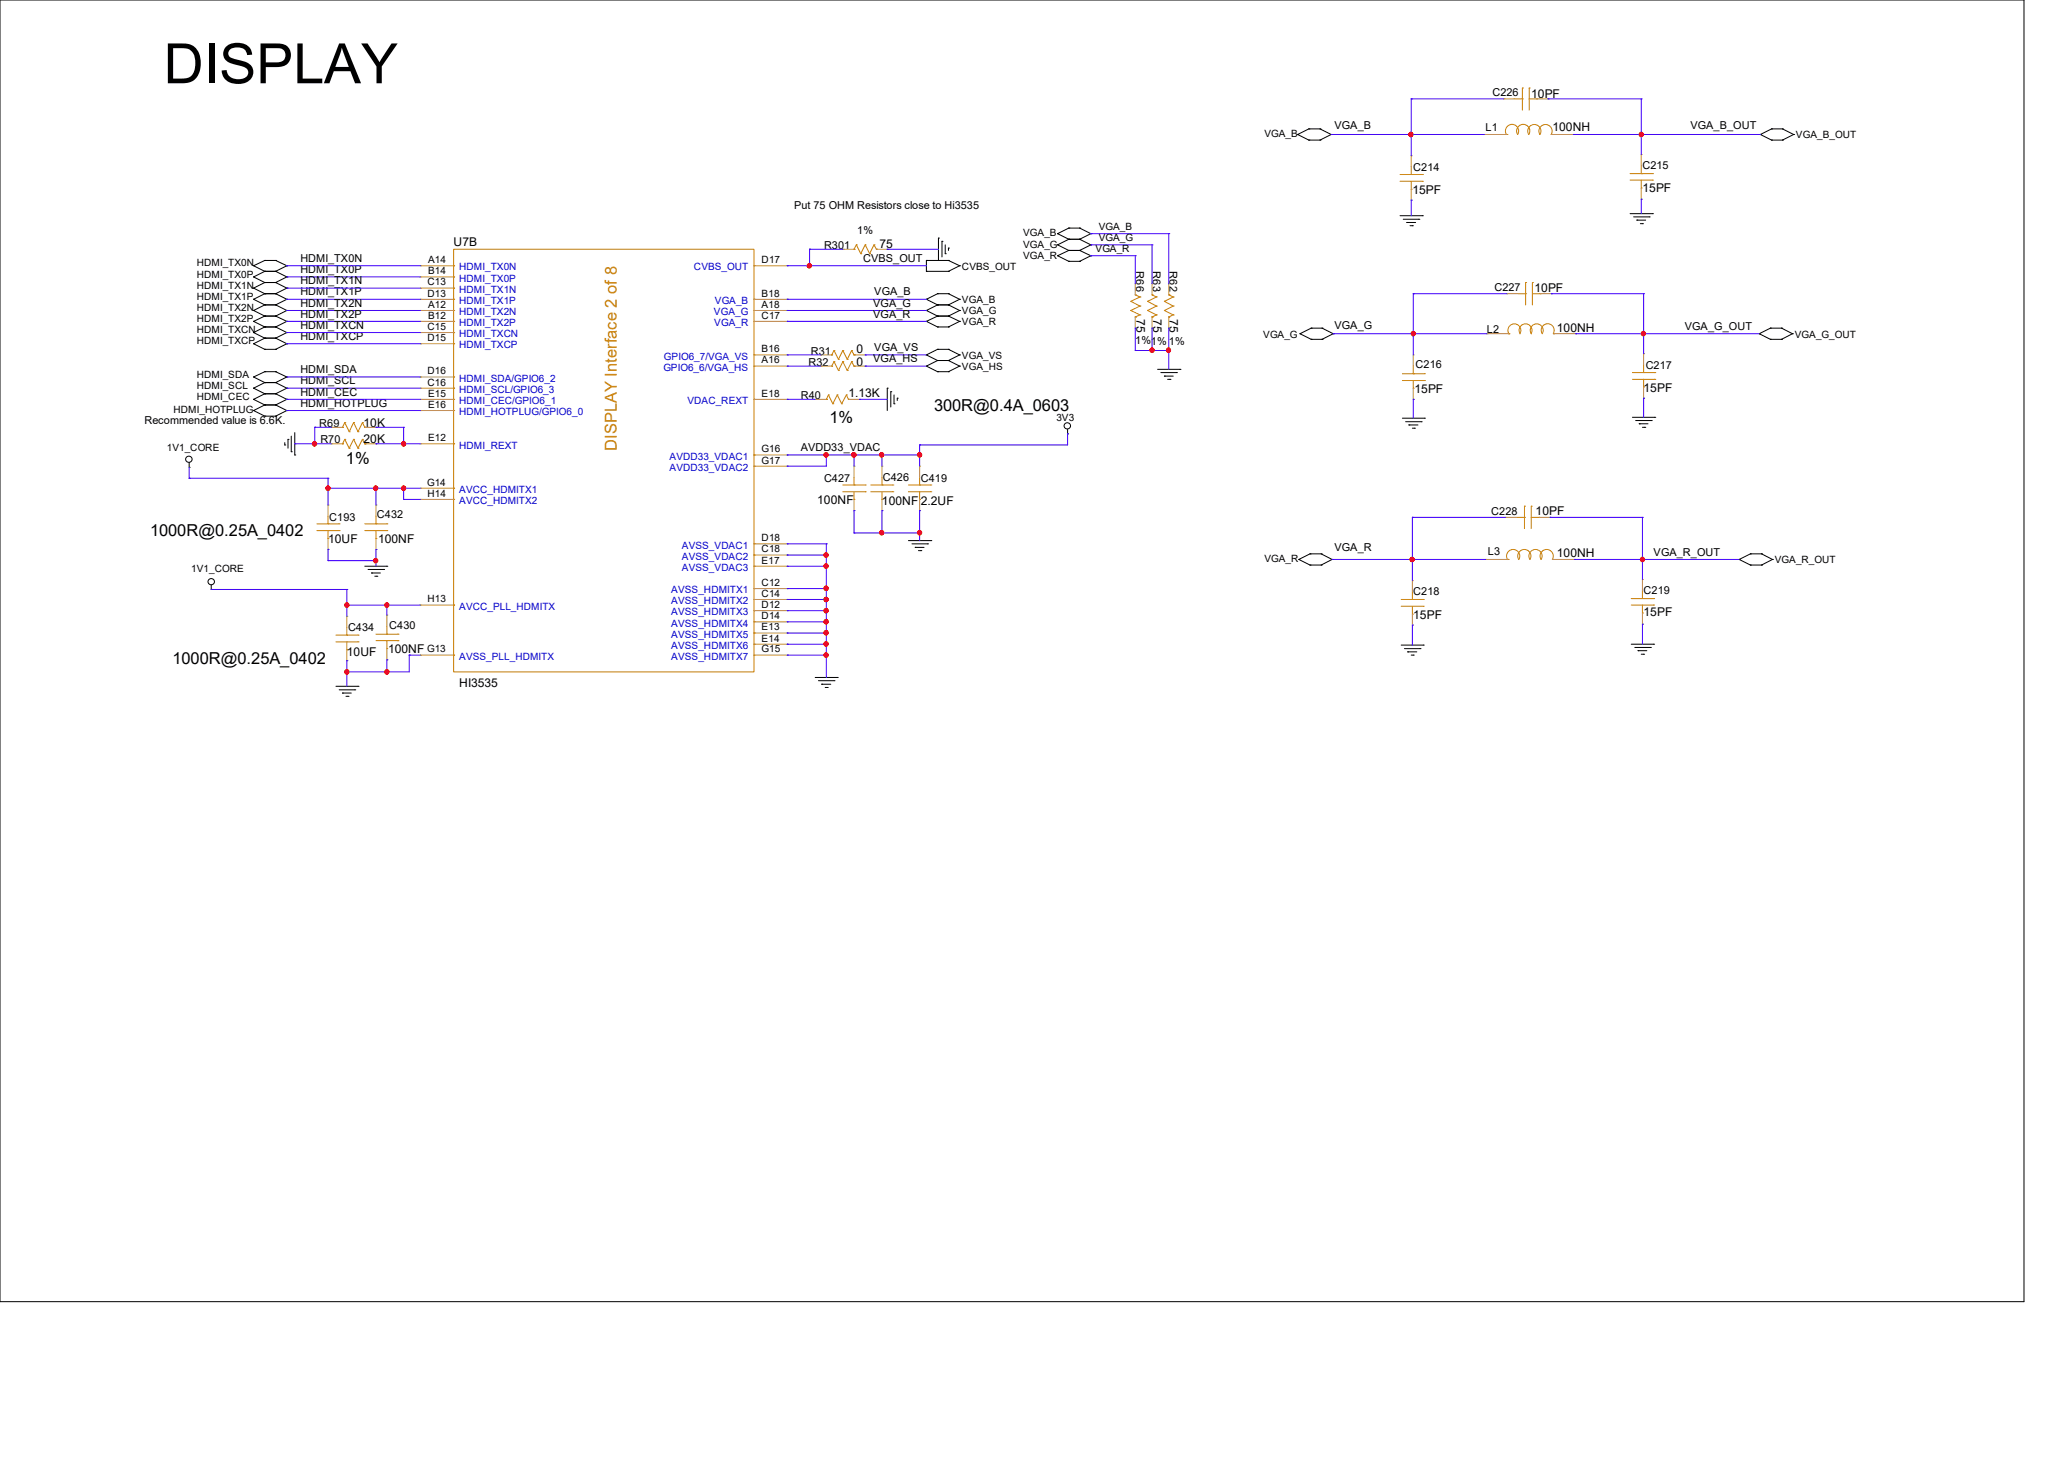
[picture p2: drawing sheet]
<svg xmlns="http://www.w3.org/2000/svg" width="297mm" height="210mm" viewBox="0 0 297 210" stroke-linecap="round" stroke-linejoin="round" font-family="sans-serif">
<g fill="none" stroke="#000" stroke-width=".14">
<path d="M0 0h291.3v187.2h-291.3zM186.7 19.3h.1M186.7 19.3l1.6 .9M188.3 18.5h.1M188.3 18.5h1.6M188.3 18.5l-1.6 .8M189.9 18.5h.1M189.9 18.5l1.7 .8M191.6 19.3h.1M191.6 19.3l-1.7 .9M253.3 19.3h.1M253.3 19.3l1.6 .9"/>
<path d="M254.9 18.5h.1M254.9 18.5l-1.6 .8M254.9 18.5h1.6M256.5 18.5h.1M256.5 18.5l1.6 .8M258.1 19.3h.1M258.1 19.3l-1.6 .9M36.5 38.2h.1M36.5 39.8h.1M36.5 38.2l1.6 .8M36.5 39.8l1.6 .8M38.1 37.5h.1"/>
<path d="M38.1 39h.1M38.1 37.5l-1.6 .7M38.1 37.5h1.6M38.1 39h1.6M38.1 39l-1.6 .8M39.7 37.5h.1M39.7 39h.1M39.7 37.5l1.6 .7M39.7 39l1.6 .8M41.3 38.2h.1M41.3 39.8h.1M41.3 38.2l-1.6 .8"/>
<path d="M41.3 39.8l-1.6 .8M133.3 39h.1M133.3 37.5h.1M133.3 37.5h3.2M133.3 39h3.2M133.3 37.5v1.5M135 34.2h.1M135 34.2v3.3M135.6 34.7h.1M135.6 34.7v2.3M136 36.5h.1M136 35.2v1.3"/>
<path d="M136.5 37.5h.1M136.5 39h.1M136.5 35.7h.1M136.5 37.5l1.6 .7M136.5 35.7v.3M138.1 38.2h.1M138.1 38.2l-1.6 .8M152.2 33.6h.1M152.2 35.2h.1M152.2 36.8h.1M152.2 33.6l1.6 .8M152.2 35.2l1.6 .8"/>
<path d="M152.2 36.8l1.6 .8M153.8 32.8h.1M153.8 34.4h.1M153.8 36h.1M153.8 37.6h.1M153.8 32.8l-1.6 .8M153.8 32.8h1.6M153.8 34.4h1.6M153.8 34.4l-1.6 .8M153.8 36h1.6M153.8 36l-1.6 .8M153.8 37.6h1.6"/>
<path d="M155.4 32.8h.1M155.4 34.4h.1M155.4 36h.1M155.4 37.6h.1M155.4 32.8l1.6 .8M155.4 34.4l1.6 .8M155.4 36l1.6 .8M157 33.6h.1M157 35.2h.1M157 36.8h.1M157 33.6l-1.6 .8M157 35.2l-1.6 .8"/>
<path d="M157 36.8l-1.6 .8M188.3 20.2h.1M188.3 20.2h1.6M189.9 20.2h.1M201.5 31h3.2M201.9 31.5h2.3M202.4 32h.1M202.4 32h1.3M202.9 32.5h.3M203.2 32.5h.1M204.2 31.5h.1M204.7 31h.1"/>
<path d="M234.6 30.7h3.2M235.1 31.2h2.2M235.5 31.7h.1M235.5 31.7h1.3M236.1 32.2h.2M236.3 32.2h.1M237.3 31.2h.1M237.8 30.7h.1M254.9 20.2h.1M254.9 20.2h1.6M256.5 20.2h.1M36.5 41.4h.1"/>
<path d="M36.5 43.1h.1M36.5 44.7h.1M36.5 46.2h.1M36.5 47.8h.1M36.5 49.4h.1M36.5 54.2h.1M36.5 55.8h.1M36.5 57.4h.1M36.5 59.1h.1M36.5 41.4l1.6 .8M36.5 43.1l1.6 .8M36.5 44.7l1.6 .8"/>
<path d="M36.5 46.2l1.6 .8M36.5 47.8l1.6 .8M36.5 49.4l1.6 .8M36.5 54.2l1.6 .8M36.5 55.8l1.6 .8M36.5 57.4l1.6 .9M36.5 59.1l1.6 .8M38.1 40.6h.1M38.1 42.2h.1M38.1 43.9h.1M38.1 45.5h.1M38.1 47h.1"/>
<path d="M38.1 48.6h.1M38.1 50.2h.1M38.1 53.5h.1M38.1 55h.1M38.1 56.6h.1M38.1 58.3h.1M38.1 59.9h.1M38.1 40.6h1.6M38.1 40.6l-1.6 .8M38.1 42.2h1.6M38.1 42.2l-1.6 .9M38.1 43.9h1.6"/>
<path d="M38.1 43.9l-1.6 .8M38.1 45.5h1.6M38.1 45.5l-1.6 .7M38.1 47h1.6M38.1 47l-1.6 .8M38.1 48.6h1.6M38.1 48.6l-1.6 .8M38.1 50.2h1.6M38.1 53.5l-1.6 .7M38.1 53.5h1.6M38.1 55h1.6M38.1 55l-1.6 .8"/>
<path d="M38.1 56.6h1.6M38.1 56.6l-1.6 .8M38.1 58.3h1.6M38.1 58.3l-1.6 .8M38.1 59.9h1.6M39.7 40.6h.1M39.7 42.2h.1M39.7 43.9h.1M39.7 45.5h.1M39.7 47h.1M39.7 48.6h.1M39.7 50.2h.1"/>
<path d="M39.7 53.5h.1M39.7 55h.1M39.7 56.6h.1M39.7 58.3h.1M39.7 59.9h.1M39.7 40.6l1.6 .8M39.7 42.2l1.6 .9M39.7 43.9l1.6 .8M39.7 45.5l1.6 .7M39.7 47l1.6 .8M39.7 48.6l1.6 .8M39.7 53.5l1.6 .7"/>
<path d="M39.7 55l1.6 .8M39.7 56.6l1.6 .8M39.7 58.3l1.6 .8M41.3 41.4h.1M41.3 43.1h.1M41.3 44.7h.1M41.3 46.2h.1M41.3 47.8h.1M41.3 49.4h.1M41.3 54.2h.1M41.3 55.8h.1M41.3 57.4h.1"/>
<path d="M41.3 59.1h.1M41.3 41.4l-1.6 .8M41.3 43.1l-1.6 .8M41.3 44.7l-1.6 .8M41.3 46.2l-1.6 .8M41.3 47.8l-1.6 .8M41.3 49.4l-1.6 .8M41.3 54.2l-1.6 .8M41.3 55.8l-1.6 .8M41.3 57.4l-1.6 .9M41.3 59.1l-1.6 .8M127.7 55.8h.1"/>
<path d="M127.7 55.8v3.3M128.2 56.3h.1M128.2 56.3v2.2M128.7 58.1h.1M128.7 56.8v1.3M129.1 57.3h.1M129.1 57.3v.3M133.3 43.1h.1M133.3 44.7h.1M133.3 46.2h.1M133.3 51.1h.1M133.3 52.7h.1"/>
<path d="M133.3 43.1l1.6 .8M133.3 44.7l1.6 .8M133.3 46.2l1.6 .8M133.3 51.1l1.6 .8M133.3 52.7l1.6 .8M134.9 42.2h.1M134.9 43.9h.1M134.9 45.5h.1M134.9 47h.1M134.9 50.2h.1M134.9 51.9h.1M134.9 53.5h.1"/>
<path d="M134.9 42.2h1.6M134.9 43.9h1.6M134.9 45.5h1.6M134.9 47h1.6M134.9 50.2h1.6M134.9 53.5h1.6M134.9 42.2l-1.6 .9M134.9 43.9l-1.6 .8M134.9 45.5l-1.6 .7M134.9 50.2l-1.6 .9M134.9 51.9h1.6M134.9 51.9l-1.6 .8"/>
<path d="M136.5 42.2h.1M136.5 43.9h.1M136.5 45.5h.1M136.5 47h.1M136.5 50.2h.1M136.5 51.9h.1M136.5 53.5h.1M136.5 42.2l1.6 .9M136.5 43.9l1.6 .8M136.5 45.5l1.6 .7M136.5 50.2l1.6 .9M136.5 51.9l1.6 .8"/>
<path d="M138.1 43.1h.1M138.1 44.7h.1M138.1 46.2h.1M138.1 51.1h.1M138.1 52.7h.1M138.1 43.1l-1.6 .8M138.1 46.2l-1.6 .8M138.1 44.7l-1.6 .8M138.1 51.1l-1.6 .8M138.1 52.7l-1.6 .8M166.6 53.1h3.2M167 53.6h2.3"/>
<path d="M167.6 54.1h.1M167.6 54.1h1.2M168 54.6h.4M168.4 54.6h.1M169.3 53.6h.1M169.8 53.1h.1M187.1 48h.1M187.1 48l1.6 .8M188.7 47.2h.1M188.7 48.8h.1M188.7 47.2h1.5M188.7 48.8h1.5"/>
<path d="M188.7 47.2l-1.6 .8M190.2 47.2h.1M190.2 48.8h.1M190.2 47.2l1.7 .8M191.9 48h.1M191.9 48l-1.7 .8M253.2 48h.1M253.2 48l1.6 .8M254.8 47.2h.1M254.8 48.8h.1M254.8 47.2l-1.6 .8M254.8 47.2h1.6"/>
<path d="M254.8 48.8h1.6M256.4 47.2h.1M256.4 48.8h.1M256.4 47.2l1.5 .8M257.9 48h.1M257.9 48l-1.5 .8M27.2 67.2h.1M27.2 66.5v.7M41 64h.1M41 63.7v.3M41.4 63.2h.1M41.4 63.2v1.3"/>
<path d="M41.9 65h.1M41.9 62.7v2.3M42.4 65.4h.1M42.4 62.2v3.2M130.7 77.8h3.2M131.2 78.2h2.3M131.7 78.7h.1M131.7 78.7h1.3M132.2 79.2h.3M132.5 79.2h.1M133.5 78.2h.1M133.9 77.8h.1"/>
<path d="M153.6 62.4h.1M153.6 61.8v.6M188.5 79.7h.1M188.5 79.7h1.6M188.5 79.7l-1.6 .8M190.1 79.7h.1M190.1 79.7l1.6 .8M201.8 60.2h3.2M202.3 60.7h2.2M202.7 61.1h.1M202.7 61.1h1.3M203.2 61.6h.3"/>
<path d="M203.5 61.6h.1M204.5 60.7h.1M205 60.2h.1M234.9 60h3.2M235.4 60.5h2.2M235.9 61h.1M235.9 61h1.3M236.3 61.5h.4M236.7 61.5h.1M237.6 60.5h.1M238.1 60h.1M251.9 79.7h.1"/>
<path d="M251.9 79.7l-1.6 .8M251.9 79.7h1.6M253.5 79.7h.1M253.5 79.7l1.6 .8M30.4 84.8h.1M30.4 84.2v.6M48.3 98.7h3.2M48.8 99.2h2.3M49.3 99.7h.1M49.3 99.7h1.2M51.1 99.2h.1M51.5 98.7h.1"/>
<path d="M52.5 81.4h3.2M53 81.9h2.2M53.5 82.4h.1M53.5 82.4h1.2M53.9 82.9h.3M54.2 82.9h.1M55.2 81.9h.1M55.7 81.4h.1M117.3 97.5h3.2M117.8 97.9h2.2M118.2 98.4h.1M118.2 98.4h1.3"/>
<path d="M118.7 98.9h.3M119 98.9h.1M120 97.9h.1M120.5 97.5h.1M186.9 80.5h.1M186.9 80.5l1.6 .8M188.5 81.3h.1M188.5 81.3h1.6M190.1 81.3h.1M191.7 80.5h.1M191.7 80.5l-1.6 .8M201.6 92.8h3.2"/>
<path d="M202.1 93.3h2.2M202.6 93.8h.1M202.6 93.8h1.3M203.1 94.2h.3M203.4 94.2h.1M204.3 93.3h.1M204.8 92.8h.1M234.7 92.7h3.3M235.2 93.1h2.3M235.7 93.6h.1M235.7 93.6h1.3M236.2 94.1h.3"/>
<path d="M236.5 94.1h.1M237.5 93.1h.1M238 92.7h.1M250.3 80.5h.1M250.3 80.5l1.6 .8M251.9 81.3h.1M251.9 81.3h1.6M253.5 81.3h.1M255.1 80.5h.1M255.1 80.5l-1.6 .8M49.8 100.2h.3M50.1 100.2h.1"/>
<circle cx="27.2" cy="66.1" r=".46"/>
<circle cx="153.6" cy="61.3" r=".46"/>
<circle cx="30.4" cy="83.7" r=".46"/>
</g>
<g fill="none" stroke="#cc8006" stroke-width=".14">
<path d="M216.8 19.3h.1M217.9 14.2h1.2M218.4 19.3a.95 .95 0 0 0-.8-1.4 .95 .95 0 0 0-.8 1.4M219.1 14.2h.1M219.1 12.7h.1M219.1 12.7v3.1M220 19.3a.95 .95 0 0 0-.8-1.4 .95 .95 0 0 0-.8 1.4M220 12.7h.1M220 14.2h1.1M220 12.7v3.1M221.1 14.2h.1M223.2 19.3a.95 .95 0 0 0-.8-1.4 .95 .95 0 0 0-.8 1.5 .95 .95 0 0 0-.8-1.5 .95 .95 0 0 0-.8 1.5"/>
<path d="M223.2 19.3h.1M65.3 35.9h43.2v60.7h-43.2zM65.3 38.2h.1M65.3 39.8h.1M108.5 38.2h.1M122.9 35.9h.1M123.2 35.2h.1M123.2 35.2l.7 1.3M123.2 35.2l-.3 .7M123.9 36.5h.1M124.5 35.2h.1M124.5 35.2l.6 1.3"/>
<path d="M124.5 35.2l-.6 1.3M125.1 36.5h.1M125.8 35.2h.1M125.8 35.2l-.7 1.3M125.8 35.2l.3 .7M126.1 35.9h.1M201.5 26.1h3.2M201.5 25.1h3.2M203.1 27.2h.1M203.1 25.1h.1M203.1 24v1.1M203.1 26.1v1.1"/>
<path d="M204.7 26.1h.1M204.7 25.1h.1M234.6 25.9h3.2M234.6 25h3.2M236.2 27.1h.1M236.2 25h.1M236.2 23.8v1.2M236.2 25.9v1.2M237.8 25.9h.1M237.8 25h.1M65.3 47.8h.1M65.3 55.8h.1"/>
<path d="M65.3 54.2h.1M65.3 57.4h.1M65.3 59.1h.1M65.3 41.4h.1M65.3 43.1h.1M65.3 49.4h.1M65.3 44.7h.1M65.3 46.2h.1M108.5 52.7h.1M108.5 43.1h.1M108.5 51.1h.1M108.5 57.4h.1"/>
<path d="M108.5 46.2h.1M108.5 44.7h.1M118.9 57.4h.1M119.2 56.8h.1M119.2 56.8l.6 1.3M119.2 56.8l-.3 .6M119.7 52.7h.1M119.7 51.1h.1M119.8 58.1h.1M120 52h.1M120 50.4h.1M120 52l.6 1.3"/>
<path d="M120 52l-.3 .7M120 50.4l.6 1.3M120 50.4l-.3 .7M120.5 56.8h.1M120.5 56.8l.6 1.3M120.5 56.8l-.7 1.3M120.6 53.3h.1M120.6 51.7h.1M121.1 58.1h.1M121.3 52h.1M121.3 50.4h.1M121.3 52l.6 1.3"/>
<path d="M121.3 52l-.7 1.3M121.3 50.4l.6 1.3M121.3 50.4l-.7 1.3M121.8 56.8h.1M121.8 56.8l-.7 1.3M121.8 56.8l.3 .6M121.9 53.3h.1M121.9 51.7h.1M122.1 57.4h.1M122.6 52h.1M122.6 50.4h.1M122.6 52l-.7 1.3"/>
<path d="M122.6 52l.3 .7M122.6 50.4l-.7 1.3M122.6 50.4l.3 .7M122.9 52.7h.1M122.9 51.1h.1M162.7 44.7h.1M162.7 43.3h.1M162.7 43.3l1.3 .7M162.7 44.7l1.3 .6M163.4 45.6h.1M163.4 42.4h.1M163.4 42.4l.6 .3"/>
<path d="M164 42.7h.1M164 44h.1M164 45.3h.1M164 44l-1.3 .7M164 42.7l-1.3 .6M164 45.3l-.6 .3M165.1 44.7h.1M165.1 43.3h.1M165.1 43.3l1.3 .7M165.1 44.7l1.3 .6M165.8 45.6h.1M165.8 42.4h.1"/>
<path d="M165.8 42.4l.6 .3M166.4 42.7h.1M166.4 44h.1M166.4 45.3h.1M166.4 44l-1.3 .7M166.4 42.7l-1.3 .6M166.4 45.3l-.6 .3M167.6 44.7h.1M167.6 43.3h.1M167.6 43.3l1.2 .7M167.6 44.7l1.2 .6M168.2 45.6h.1"/>
<path d="M168.2 42.4h.1M168.2 42.4l.6 .3M168.8 42.7h.1M168.8 44h.1M168.8 45.3h.1M168.8 44l-1.2 .7M168.8 42.7l-1.2 .6M168.8 45.3l-.6 .3M201.8 54.7h3.2M201.8 53.8h3.2M203.4 55.8h.1M203.4 53.8h.1"/>
<path d="M203.4 52.7v1.1M203.4 54.7v1.1M205 54.7h.1M205 53.8h.1M217.1 48h.1M218.4 42.2h1.1M218.7 48a.93 .93 0 0 0-.8-1.4 .93 .93 0 0 0-.8 1.4M219.5 42.2h.1M219.5 40.6h.1M219.5 40.6v3.3M220.3 48a.93 .93 0 0 0-.8-1.4 .93 .93 0 0 0-.7 1.4M220.5 40.6h.1"/>
<path d="M220.5 42.2h1.1M220.5 40.6v3.3M221.6 42.2h.1M221.9 48a.93 .93 0 0 0-.8-1.4 .93 .93 0 0 0-.7 1.4M223.5 48a.93 .93 0 0 0-.8-1.4 .93 .93 0 0 0-.8 1.4M223.6 48h.1M234.9 54.6h3.2M234.9 53.6h3.2M236.5 55.7h.1M236.5 53.6h.1M236.5 52.5v1.1M236.5 54.6v1.1"/>
<path d="M238.1 54.6h.1M238.1 53.6h.1M45.6 76.3h3.2M45.6 75.4h3.2M47.2 77.5h.1M47.2 75.4h.1M47.2 74.3v1.1M47.2 76.3v1.2M48.8 76.3h.1M48.8 75.4h.1M49.3 63.8h.1M49.3 61.5h.1"/>
<path d="M49.6 63.2h.1M49.6 60.8h.1M49.6 63.2l.6 1.3M49.6 63.2l-.3 .6M49.6 60.8l.6 1.3M49.6 60.8l-.3 .7M50.2 64.5h.1M50.2 62.1h.1M50.9 63.2h.1M50.9 60.8h.1M50.9 63.2l.6 1.3M50.9 63.2l-.7 1.3"/>
<path d="M50.9 60.8l.6 1.3M50.9 60.8l-.7 1.3M51.5 64.5h.1M51.5 62.1h.1M52.2 63.2h.1M52.2 60.8h.1M52.2 63.2l-.7 1.3M52.2 63.2l.3 .6M52.2 60.8l-.7 1.3M52.2 60.8l.3 .7M52.5 63.8h.1M52.5 61.5h.1"/>
<path d="M52.5 76.3h3.2M52.5 75.4h3.2M54.1 77.5h.1M54.1 75.4h.1M54.1 74.3v1.1M54.1 76.3v1.2M55.7 76.3h.1M55.7 75.4h.1M65.3 71.8h.1M65.3 63.8h.1M65.3 70.2h.1M108.5 65.4h.1"/>
<path d="M108.5 67.1h.1M108.5 79.8h.1M108.5 78.2h.1M121.3 70.7h3.2M121.3 69.8h3.2M122.9 71.8h.1M122.9 69.8h.1M122.9 68.7v1.1M122.9 70.7v1.1M124.5 70.7h.1M124.5 69.8h.1M125.3 70.7h3.2"/>
<path d="M125.3 69.8h3.2M126.9 71.8h.1M126.9 69.8h.1M126.9 68.7v1.1M126.9 70.7v1.1M128.5 70.7h.1M128.5 69.8h.1M130.7 70.7h3.2M130.7 69.8h3.2M132.3 71.8h.1M132.3 69.8h.1M132.3 68.7v1.1"/>
<path d="M132.3 70.7v1.1M133.9 70.7h.1M133.9 69.8h.1M218.3 74.4h1.1M219.4 74.4h.1M219.4 72.8h.1M219.4 72.8v3.2M220.3 72.8h.1M220.3 74.4h1.2M220.3 72.8v3.2M221.5 74.4h.1M48.3 92.3h3.2"/>
<path d="M48.3 91.4h3.2M49.9 93.5h.1M49.9 91.4h.1M49.9 90.3v1.1M49.9 92.3v1.2M51.5 92.3h.1M51.5 91.4h.1M54.1 92.2h3.2M54.1 91.2h3.2M55.7 93.3h.1M55.7 91.2h.1M55.7 90.1v1.1"/>
<path d="M55.7 92.2v1.1M57.3 92.2h.1M57.3 91.2h.1M65.3 87h.1M65.3 94.2h.1M108.5 81.4h.1M108.5 92.7h.1M108.5 91.1h.1M108.5 94.2h.1M108.5 89.5h.1M108.5 87.8h.1M108.5 86.2h.1"/>
<path d="M108.5 84.7h.1M201.6 87.2h3.2M201.6 86.2h3.2M203.2 88.3h.1M203.2 86.2h.1M203.2 85.1v1.1M203.2 87.2v1.1M204.8 87.2h.1M204.8 86.2h.1M217 80.5h.1M221.8 80.5a.94 .94 0 0 0-.8-1.5 .94 .94 0 0 0-.8 1.5 .94 .94 0 0 0-.8-1.5 .94 .94 0 0 0-.8 1.5 .95 .95 0 0 0-.9-1.5 .95 .95 0 0 0-.8 1.5M223.4 80.5a.95 .95 0 0 0-.8-1.5 .95 .95 0 0 0-.8 1.5"/>
<path d="M223.4 80.5h.1M234.7 87h3.3M234.7 86.1h3.3M236.3 88.2h.1M236.3 86.1h.1M236.3 85v1.1M236.3 87v1.2M238 87h.1M238 86.1h.1"/>
</g>
<g fill="none" stroke="#a84" stroke-width=".14">
<path d="M213.6 19.3h.1M213.6 19.3h3.2M216.4 14.2h.1M216.4 14.2h1.5M221.1 14.2h1.7M222.8 14.2h.1M223.2 19.3h3.2M226.4 19.3h.1M60.5 38.2h.1M60.5 39.8h.1M60.5 38.2h4.8M60.5 39.8h4.8"/>
<path d="M108.5 38.2h4.8M113.3 38.2h.1M121.3 35.9h.1M121.3 35.9h1.6M126.1 35.9h1.6M127.7 35.9h.1M203.1 22.4h.1M203.1 28.8h.1M203.1 22.4v1.6M203.1 27.2v1.6M236.2 22.2h.1M236.2 28.7h.1"/>
<path d="M236.2 22.2v1.6M236.2 27.1v1.6M60.5 47.8h.1M60.5 55.8h.1M60.5 54.2h.1M60.5 57.4h.1M60.5 59.1h.1M60.5 41.4h.1M60.5 43.1h.1M60.5 49.4h.1M60.5 44.7h.1M60.5 46.2h.1"/>
<path d="M60.5 57.4h4.8M60.5 43.1h4.8M60.5 47.8h4.8M60.5 55.8h4.8M60.5 54.2h4.8M60.5 59.1h4.8M60.5 46.2h4.8M60.5 44.7h4.8M60.5 41.4h4.8M60.5 49.4h4.8M108.5 57.4h4.8M108.5 52.7h4.8"/>
<path d="M108.5 51.1h4.8M108.5 43.1h4.8M108.5 46.2h4.8M108.5 44.7h4.8M113.3 52.7h.1M113.3 43.1h.1M113.3 51.1h.1M113.3 57.4h.1M113.3 46.2h.1M113.3 44.7h.1M117.3 57.4h.1M117.3 57.4h1.6"/>
<path d="M118.1 52.7h.1M118.1 51.1h.1M118.1 52.7h1.6M118.1 51.1h1.6M122.1 57.4h1.6M122.9 52.7h1.6M122.9 51.1h1.6M123.7 57.4h.1M124.5 52.7h.1M124.5 51.1h.1M163.4 40.8h.1M163.4 47.2h.1"/>
<path d="M163.4 40.8v1.6M163.4 45.6v1.6M165.8 40.8h.1M165.8 47.2h.1M165.8 40.8v1.6M165.8 45.6v1.6M168.2 40.8h.1M168.2 47.2h.1M168.2 40.8v1.6M168.2 45.6v1.6M203.4 51.1h.1M203.4 57.4h.1"/>
<path d="M203.4 51.1v1.6M203.4 55.8v1.6M214 48h.1M214 48h3.1M216.8 42.2h.1M216.8 42.2h1.6M221.6 42.2h1.6M223.2 42.2h.1M223.6 48h3.1M226.7 48h.1M236.5 50.9h.1M236.5 57.3h.1"/>
<path d="M236.5 50.9v1.6M236.5 55.7v1.6M47.2 72.6h.1M47.2 79h.1M47.2 72.6v1.7M47.2 77.5v1.5M47.7 63.8h.1M47.7 61.5h.1M47.7 63.8h1.6M47.7 61.5h1.6M52.5 63.8h1.6M52.5 61.5h1.6"/>
<path d="M54.1 72.6h.1M54.1 79h.1M54.1 63.8h.1M54.1 61.5h.1M54.1 72.6v1.7M54.1 77.5v1.5M60.5 71.8h.1M60.5 63.8h.1M60.5 70.2h.1M60.5 63.8h4.8M60.5 71.8h4.8M60.5 70.2h4.8"/>
<path d="M108.5 65.4h4.8M108.5 67.1h4.8M108.5 79.8h4.8M108.5 78.2h4.8M113.3 65.4h.1M113.3 67.1h.1M113.3 79.8h.1M113.3 78.2h.1M122.9 67.1h.1M122.9 73.4h.1M122.9 67.1v1.6M122.9 71.8v1.6"/>
<path d="M126.9 67.1h.1M126.9 73.4h.1M126.9 67.1v1.6M126.9 71.8v1.6M132.3 67.1h.1M132.3 73.4h.1M132.3 67.1v1.6M132.3 71.8v1.6M216.7 74.4h.1M216.7 74.4h1.6M221.5 74.4h1.6M223.1 74.4h.1"/>
<path d="M49.9 88.6h.1M49.9 95h.1M49.9 88.6v1.7M49.9 93.5v1.5M55.7 88.5h.1M55.7 94.9h.1M55.7 88.5v1.6M55.7 93.3v1.6M60.5 87h.1M60.5 94.2h.1M60.5 87h4.8M60.5 94.2h4.8"/>
<path d="M108.5 94.2h4.8M108.5 81.4h4.8M108.5 92.7h4.8M108.5 91.1h4.8M108.5 89.5h4.8M108.5 87.8h4.8M108.5 86.2h4.8M108.5 84.7h4.8M113.3 81.4h.1M113.3 92.7h.1M113.3 91.1h.1M113.3 94.2h.1"/>
<path d="M113.3 89.5h.1M113.3 87.8h.1M113.3 86.2h.1M113.3 84.7h.1M203.2 83.5h.1M203.2 89.9h.1M203.2 83.5v1.6M203.2 88.3v1.6M213.8 80.5h.1M213.8 80.5h3.2M223.4 80.5h3.2M226.6 80.5h.1"/>
<path d="M236.3 83.4h.1M236.3 89.8h.1M236.3 83.4v1.6M236.3 88.2v1.6"/>
</g>
<g fill="none" stroke="#4200ff" stroke-width=".14">
<path d="M191.6 19.3h.1M191.6 19.3h22M203.1 19.3h.1M203.1 14.2h.1M203.1 14.2v8.2M203.1 14.2h13.3M222.8 14.2h.1M222.8 14.2h13.4M226.4 19.3h.1M226.4 19.3h26.9M236.2 19.3h.1M236.2 14.2h.1"/>
<path d="M236.2 14.2v8M41.3 39.8h.1M41.3 38.2h.1M41.3 38.2h19.2M41.3 39.8h19.2M113.3 38.2h.1M113.3 38.2h20M116.5 38.2h.1M116.5 35.9h.1M116.5 35.9v2.3M116.5 35.9h4.8M127.7 35.9h.1"/>
<path d="M127.7 35.9h7.3M157 33.6h.1M157 35.2h.1M157 36.8h.1M157 33.6h11.2M157 35.2h8.8M157 36.8h6.4M163.4 36.8h.1M163.4 36.8v4M165.8 35.2h.1M165.8 35.2v5.6M168.2 33.6h.1"/>
<path d="M168.2 33.6v7.2M203.1 28.8h.1M203.1 28.8v2.2M236.2 28.7h.1M236.2 28.7v2M41.3 55.8h.1M41.3 59.1h.1M41.3 57.4h.1M41.3 43.1h.1M41.3 49.4h.1M41.3 54.2h.1M41.3 41.4h.1"/>
<path d="M41.3 44.7h.1M41.3 46.2h.1M41.3 47.8h.1M41.3 57.4h19.2M41.3 43.1h19.2M41.3 44.7h19.2M41.3 46.2h19.2M41.3 55.8h19.2M41.3 59.1h19.2M41.3 49.4h19.2M41.3 54.2h19.2M41.3 41.4h19.2"/>
<path d="M41.3 47.8h19.2M113.3 43.1h.1M113.3 44.7h.1M113.3 46.2h.1M113.3 57.4h.1M113.3 51.1h.1M113.3 52.7h.1M113.3 51.1h4.8M113.3 52.7h4.8M113.3 57.4h4M113.3 43.1h20M113.3 44.7h20"/>
<path d="M113.3 46.2h20M123.7 57.4h.1M123.7 57.4h4M124.5 51.1h.1M124.5 52.7h.1M124.5 51.1h8.8M124.5 52.7h8.8M163.4 47.2h.1M163.4 50.4h.1M163.4 47.2v3.2M163.4 50.4h4.8M165.8 50.4h.1"/>
<path d="M165.8 47.2h.1M165.8 47.2v3.2M168.2 50.4h.1M168.2 47.2h.1M168.2 47.2v5.9M191.9 48h.1M191.9 48h22.1M203.4 57.4h.1M203.4 48h.1M203.4 42.2h.1M203.4 42.2h13.4M203.4 42.2v8.9"/>
<path d="M203.4 57.4v2.8M223.2 42.2h.1M223.2 42.2h13.3M226.7 48h.1M226.7 48h26.5M236.5 42.2h.1M236.5 48h.1M236.5 57.3h.1M236.5 42.2v8.7M236.5 57.3v2.7M27.2 68.8h.1M27.2 67.2v1.6"/>
<path d="M27.2 68.8h20M42.4 63.8h.1M42.4 63.8h5.3M45.3 61.5h.1M45.3 63.8h.1M45.3 61.5h2.4M45.3 61.5v2.3M47.2 79h.1M47.2 70.2h.1M47.2 68.8h.1M47.2 68.8v3.8M47.2 79v1.6"/>
<path d="M47.2 70.2h13.3M54.1 79h.1M54.1 63.8h.1M54.1 61.5h.1M54.1 70.2h.1M54.1 70.2v2.4M54.1 79v2.4M54.1 61.5h4M54.1 63.8h6.4M58.1 61.5h.1M58.1 63.8h.1M58.1 70.2h.1"/>
<path d="M58.1 71.8h.1M58.1 61.5v2.3M58.1 70.2v1.6M58.1 71.8h2.4M113.3 78.2h.1M113.3 79.8h.1M113.3 67.1h.1M113.3 65.4h.1M113.3 78.2h5.6M113.3 79.8h5.6M113.3 65.4h19M118.9 79.8h.1"/>
<path d="M118.9 78.2h.1M118.9 65.4h.1M118.9 65.4v1.7h-5.6M118.9 78.2v19.3M122.9 73.4h.1M122.9 76.7h.1M122.9 65.4h.1M122.9 65.4v1.7M122.9 73.4v3.3M122.9 76.7h9.4M126.9 73.4h.1M126.9 65.4h.1"/>
<path d="M126.9 76.7h.1M126.9 65.4v1.7M126.9 73.4v3.3M132.3 76.7h.1M132.3 64h.1M132.3 65.4h.1M132.3 73.4h.1M132.3 64v3.1M132.3 73.4v4.4M153.6 62.4h.1M153.6 62.4v1.6h-21.3M203.2 74.4h.1"/>
<path d="M203.2 74.4v9.1M203.2 74.4h13.5M223.1 74.4h.1M223.1 74.4h13.2M236.3 74.4h.1M236.3 74.4v9M30.4 84.8h.1M30.4 84.8h19.5M47.2 80.6h.1M47.2 80.6h6.9M49.9 96.6h.1M49.9 95h.1"/>
<path d="M49.9 87h.1M49.9 84.8h.1M49.9 84.8v3.8M49.9 95v3.7M49.9 87h10.6M54.1 80.6h.1M55.7 96.6h.1M55.7 94.9h.1M55.7 87h.1M55.7 87v1.5M55.7 94.9v1.7M58.9 94.2h.1"/>
<path d="M58.9 94.2h1.6M58.9 94.2v2.4h-9M113.3 84.7h.1M113.3 81.4h.1M113.3 87.8h.1M113.3 91.1h.1M113.3 94.2h.1M113.3 92.7h.1M113.3 89.5h.1M113.3 86.2h.1M113.3 84.7h5.6M113.3 81.4h5.6"/>
<path d="M113.3 87.8h5.6M113.3 91.1h5.6M113.3 94.2h5.6M113.3 92.7h5.6M113.3 89.5h5.6M113.3 86.2h5.6M118.9 81.4h.1M118.9 86.2h.1M118.9 84.7h.1M118.9 89.5h.1M118.9 87.8h.1M118.9 94.2h.1"/>
<path d="M118.9 92.7h.1M118.9 91.1h.1M191.7 80.5h.1M191.7 80.5h22.1M203.2 89.9h.1M203.2 80.5h.1M203.2 89.9v2.9M226.6 80.5h.1M226.6 80.5h23.7M236.3 89.8h.1M236.3 80.5h.1M236.3 89.8v2.9"/>
</g>
<g fill="#f00" stroke="#f00" stroke-width=".14">
<circle cx="236.5" cy="48" r=".31"/>
<circle cx="54" cy="80.6" r=".31"/>
<circle cx="168.1" cy="50.4" r=".31"/>
<circle cx="165.8" cy="50.4" r=".31"/>
<circle cx="118.9" cy="84.6" r=".31"/>
<circle cx="118.9" cy="81.4" r=".31"/>
<circle cx="118.9" cy="79.8" r=".31"/>
<circle cx="118.9" cy="87.8" r=".31"/>
<circle cx="118.9" cy="86.2" r=".31"/>
<circle cx="118.9" cy="94.2" r=".31"/>
<circle cx="118.9" cy="91" r=".31"/>
<circle cx="118.9" cy="92.6" r=".31"/>
<circle cx="118.9" cy="89.4" r=".31"/>
<circle cx="49.9" cy="96.6" r=".31"/>
<circle cx="55.7" cy="96.6" r=".31"/>
<circle cx="116.4" cy="38.2" r=".31"/>
<circle cx="203" cy="19.3" r=".31"/>
<circle cx="203.4" cy="48" r=".31"/>
<circle cx="203.2" cy="80.5" r=".31"/>
<circle cx="122.9" cy="65.4" r=".32"/>
<circle cx="132.3" cy="65.4" r=".31"/>
<circle cx="126.9" cy="65.4" r=".31"/>
<circle cx="118.9" cy="65.4" r=".31"/>
<circle cx="58.1" cy="63.8" r=".31"/>
<circle cx="55.7" cy="87" r=".31"/>
<circle cx="49.9" cy="87" r=".31"/>
<circle cx="58.1" cy="70.2" r=".31"/>
<circle cx="54" cy="70.2" r=".31"/>
<circle cx="47.2" cy="70.2" r=".31"/>
<circle cx="236.2" cy="19.3" r=".31"/>
<circle cx="236.3" cy="80.5" r=".31"/>
<circle cx="45.2" cy="63.8" r=".31"/>
<circle cx="132.3" cy="76.6" r=".31"/>
<circle cx="126.9" cy="76.6" r=".31"/>
</g>
<text font-size="8" x="23.5" y="12">DISPLAY</text>
<g font-size="2.4">
<text x="134.4" y="59.2">300R@0.4A_0603</text>
<text x="119.4" y="60.9">1%</text>
<text x="49.8" y="66.7">1%</text>
<text x="21.6" y="77.1">1000R@0.25A_0402</text>
<text x="24.8" y="95.5">1000R@0.25A_0402</text>
</g>
<text font-size="2.4" fill="#cc8006" x="88.8" y="64.8" transform="rotate(-90 88.8 64.8)">DISPLAY Interface 2 of 8</text>
<g font-size="1.7">
<text x="220.3" y="14.1">10PF</text>
<text x="223.4" y="18.9">100NH</text>
<text x="203.2" y="27.9">15PF</text>
<text x="236.3" y="27.7">15PF</text>
<text x="65.3" y="35.4">U7B</text>
<text x="126.6" y="35.7">75</text>
<text x="220.8" y="42">10PF</text>
<text x="163.5" y="45.9" transform="rotate(90 163.5 45.9)">75</text>
<text x="165.9" y="45.9" transform="rotate(90 165.9 45.9)">75</text>
<text x="168.3" y="45.9" transform="rotate(90 168.3 45.9)">75</text>
<text x="224" y="47.7">100NH</text>
<text x="123.2" y="52.7">0</text>
<text x="123.2" y="50.7">0</text>
<text x="122.1" y="57.1">1.13K</text>
<text x="203.5" y="56.5">15PF</text>
<text x="236.5" y="56.3">15PF</text>
<text x="52.3" y="63.7">20K</text>
<text x="52.3" y="61.5">10K</text>
<text x="117.6" y="72.5">100NF</text>
<text x="126.9" y="72.6">100NF 2.2UF</text>
<text x="221" y="74.1">10PF</text>
<text x="47.2" y="78.1">10UF</text>
<text x="54.4" y="78.1">100NF</text>
<text x="224" y="80.2">100NH</text>
<text x="203.4" y="89">15PF</text>
<text x="236.5" y="88.6">15PF</text>
<text x="49.9" y="94.4">10UF</text>
<text x="55.8" y="93.9">100NF</text>
<text x="66.1" y="98.9">HI3535</text>
</g>
<g font-size="1.6">
<text x="214.8" y="13.8">C226</text>
<text x="192" y="18.5">VGA_B</text>
<text x="213.8" y="18.9">L1</text>
<text x="243.2" y="18.5">VGA_B_OUT</text>
<text x="203.4" y="24.6">C214</text>
<text x="236.3" y="24.3">C215</text>
<text x="114.3" y="30.1">Put 75 OHM Resistors close to Hi3535</text>
<text x="118.6" y="35.9">R301</text>
<text x="123.4" y="33.6">1%</text>
<text x="43.2" y="39.3">HDMI_TX0P</text>
<text x="43.2" y="40.9">HDMI_TX1N</text>
<text x="43.2" y="37.7">HDMI_TX0N</text>
<text x="124.2" y="37.7">CVBS_OUT</text>
<text x="163.5" y="39" transform="rotate(90 163.5 39)">R66</text>
<text x="165.9" y="39" transform="rotate(90 165.9 39)">R63</text>
<text x="168.3" y="39" transform="rotate(90 168.3 39)">R62</text>
<text x="215.1" y="41.9">C227</text>
<text x="43.2" y="42.5">HDMI_TX1P</text>
<text x="43.2" y="44.1">HDMI_TX2N</text>
<text x="43.2" y="45.7">HDMI_TX2P</text>
<text x="43.2" y="47.3">HDMI_TXCN</text>
<text x="125.6" y="44.1">VGA_G</text>
<text x="125.6" y="45.7">VGA_R</text>
<text x="125.8" y="42.5">VGA_B</text>
<text x="192" y="47.3">VGA_G</text>
<text x="214" y="47.8">L2</text>
<text x="242.4" y="47.5">VGA_G_OUT</text>
<text x="43.2" y="48.9">HDMI_TXCP</text>
<text x="43.2" y="53.7">HDMI_SDA</text>
<text x="116.3" y="52.7">R32</text>
<text x="116.7" y="51.1">R31</text>
<text x="125.6" y="52.1">VGA_HS</text>
<text x="125.8" y="50.5">VGA_VS</text>
<text x="163.4" y="49.4">1%1%</text>
<text x="168.2" y="49.6">1%</text>
<text x="203.7" y="53">C216</text>
<text x="236.8" y="53.1">C217</text>
<text x="43.2" y="55.3">HDMI_SCL</text>
<text x="43.2" y="58.5">HDMI_HOTPLUG</text>
<text x="43.2" y="56.9">HDMI_CEC</text>
<text x="115.2" y="57.4">R40</text>
<text x="20.8" y="61">Recommended value is 6.6K.</text>
<text x="45.9" y="61.5">R69</text>
<text x="46.1" y="63.7">R70</text>
<text x="115.2" y="64.9">AVDD33_VDAC</text>
<text x="118.6" y="69.3">C427</text>
<text x="127" y="69.1">C426</text>
<text x="132.5" y="69.3">C419</text>
<text x="47.4" y="74.9">C193</text>
<text x="54.2" y="74.5">C432</text>
<text x="214.6" y="74.1">C228</text>
<text x="192" y="79.3">VGA_R</text>
<text x="214.1" y="79.8">L3</text>
<text x="238" y="79.9">VGA_R_OUT</text>
<text x="203.4" y="85.6">C218</text>
<text x="236.5" y="85.5">C219</text>
<text x="50.1" y="90.7">C434</text>
<text x="56" y="90.6">C430</text>
</g>
<g font-size="1.4">
<text x="181.9" y="19.8">VGA_B</text>
<text x="258.4" y="19.9">VGA_B_OUT</text>
<text x="147.2" y="34">VGA_B</text>
<text x="147.2" y="35.6">VGA_G</text>
<text x="158.1" y="33.1">VGA_B</text>
<text x="158.1" y="34.7">VGA_G</text>
<text x="28.3" y="38.3">HDMI_TX0N</text>
<text x="28.3" y="39.9">HDMI_TX0P</text>
<text x="28.3" y="41.5">HDMI_TX1N</text>
<text x="61.5" y="41.1">C13</text>
<text x="61.6" y="37.8">A14</text>
<text x="61.6" y="39.5">B14</text>
<text x="109.6" y="37.8">D17</text>
<text x="138.4" y="38.8">CVBS_OUT</text>
<text x="147.2" y="37.2">VGA_R</text>
<text x="157.6" y="36.2">VGA_R</text>
<text x="28.3" y="43.1">HDMI_TX1P</text>
<text x="28.3" y="44.7">HDMI_TX2N</text>
<text x="28.3" y="46.3">HDMI_TX2P</text>
<text x="28.3" y="47.9">HDMI_TXCN</text>
<text x="61.5" y="47.5">C15</text>
<text x="61.5" y="42.7">D13</text>
<text x="61.6" y="44.3">A12</text>
<text x="61.6" y="45.8">B12</text>
<text x="109.6" y="42.7">B18</text>
<text x="109.6" y="45.8">C17</text>
<text x="109.6" y="44.3">A18</text>
<text x="138.4" y="43.6">VGA_B</text>
<text x="138.4" y="45.2">VGA_G</text>
<text x="138.4" y="46.8">VGA_R</text>
<text x="28.3" y="49.5">HDMI_TXCP</text>
<text x="61.5" y="53.8">D16</text>
<text x="61.5" y="49.1">D15</text>
<text x="109.6" y="52.3">A16</text>
<text x="109.6" y="50.7">B16</text>
<text x="138.4" y="51.6">VGA_VS</text>
<text x="138.4" y="53.2">VGA_HS</text>
<text x="181.8" y="48.6">VGA_G</text>
<text x="258.3" y="48.6">VGA_G_OUT</text>
<text x="25" y="59.4">HDMI_HOTPLUG</text>
<text x="28.3" y="54.3">HDMI_SDA</text>
<text x="28.3" y="55.9">HDMI_SCL</text>
<text x="28.3" y="57.5">HDMI_CEC</text>
<text x="61.5" y="55.5">C16</text>
<text x="61.6" y="57.1">E15</text>
<text x="61.6" y="58.7">E16</text>
<text x="109.6" y="57.1">E18</text>
<text x="24" y="64.9">1V1_CORE</text>
<text x="61.6" y="63.5">E12</text>
<text x="109.6" y="65.1">G16</text>
<text x="152" y="60.6">3V3</text>
<text x="61.5" y="69.8">G14</text>
<text x="61.5" y="71.5">H14</text>
<text x="109.6" y="66.7">G17</text>
<text x="109.6" y="77.9">D18</text>
<text x="27.5" y="82.3">1V1_CORE</text>
<text x="109.6" y="81.1">E17</text>
<text x="109.6" y="79.5">C18</text>
<text x="181.9" y="80.9">VGA_R</text>
<text x="255.4" y="81">VGA_R_OUT</text>
<text x="61.5" y="86.7">H13</text>
<text x="109.6" y="89.1">D14</text>
<text x="109.6" y="87.5">D12</text>
<text x="109.6" y="85.9">C14</text>
<text x="109.6" y="84.3">C12</text>
<text x="61.5" y="93.9">G13</text>
<text x="109.6" y="92.3">E14</text>
<text x="109.6" y="90.7">E13</text>
<text x="109.6" y="93.9">G15</text>
</g>
<g font-size="1.4" fill="#00c">
<text x="66.1" y="38.9">HDMI_TX0N</text>
<text x="66.1" y="40.5">HDMI_TX0P</text>
<text x="99.9" y="38.9">CVBS_OUT</text>
<text x="66.1" y="42.1">HDMI_TX1N</text>
<text x="66.1" y="43.7">HDMI_TX1P</text>
<text x="66.1" y="45.3">HDMI_TX2N</text>
<text x="66.1" y="46.9">HDMI_TX2P</text>
<text x="102.7" y="45.3">VGA_G</text>
<text x="102.8" y="46.9">VGA_R</text>
<text x="102.9" y="43.7">VGA_B</text>
<text x="66.1" y="48.5">HDMI_TXCN</text>
<text x="66.1" y="50.1">HDMI_TXCP</text>
<text x="95.5" y="53.3">GPIO6_6/VGA_HS</text>
<text x="95.5" y="51.7">GPIO6_7/VGA_VS</text>
<text x="66.1" y="56.5">HDMI_SCL/GPIO6_3</text>
<text x="66.1" y="54.9">HDMI_SDA/GPIO6_2</text>
<text x="66.1" y="58.1">HDMI_CEC/GPIO6_1</text>
<text x="66.1" y="59.7">HDMI_HOTPLUG/GPIO6_0</text>
<text x="98.9" y="58.1">VDAC_REXT</text>
<text x="66.1" y="64.5">HDMI_REXT</text>
<text x="66.1" y="70.9">AVCC_HDMITX1</text>
<text x="96.4" y="66.1">AVDD33_VDAC1</text>
<text x="96.4" y="67.7">AVDD33_VDAC2</text>
<text x="66.1" y="72.5">AVCC_HDMITX2</text>
<text x="98.1" y="82.1">AVSS_VDAC3</text>
<text x="98.1" y="80.5">AVSS_VDAC2</text>
<text x="98.1" y="78.9">AVSS_VDAC1</text>
<text x="66.1" y="87.7">AVCC_PLL_HDMITX</text>
<text x="96.6" y="88.5">AVSS_HDMITX3</text>
<text x="96.6" y="86.9">AVSS_HDMITX2</text>
<text x="96.6" y="85.3">AVSS_HDMITX1</text>
<text x="66.1" y="94.9">AVSS_PLL_HDMITX</text>
<text x="96.6" y="93.3">AVSS_HDMITX6</text>
<text x="96.6" y="91.7">AVSS_HDMITX5</text>
<text x="96.6" y="94.9">AVSS_HDMITX7</text>
<text x="96.6" y="90.1">AVSS_HDMITX4</text>
</g>
</svg>
